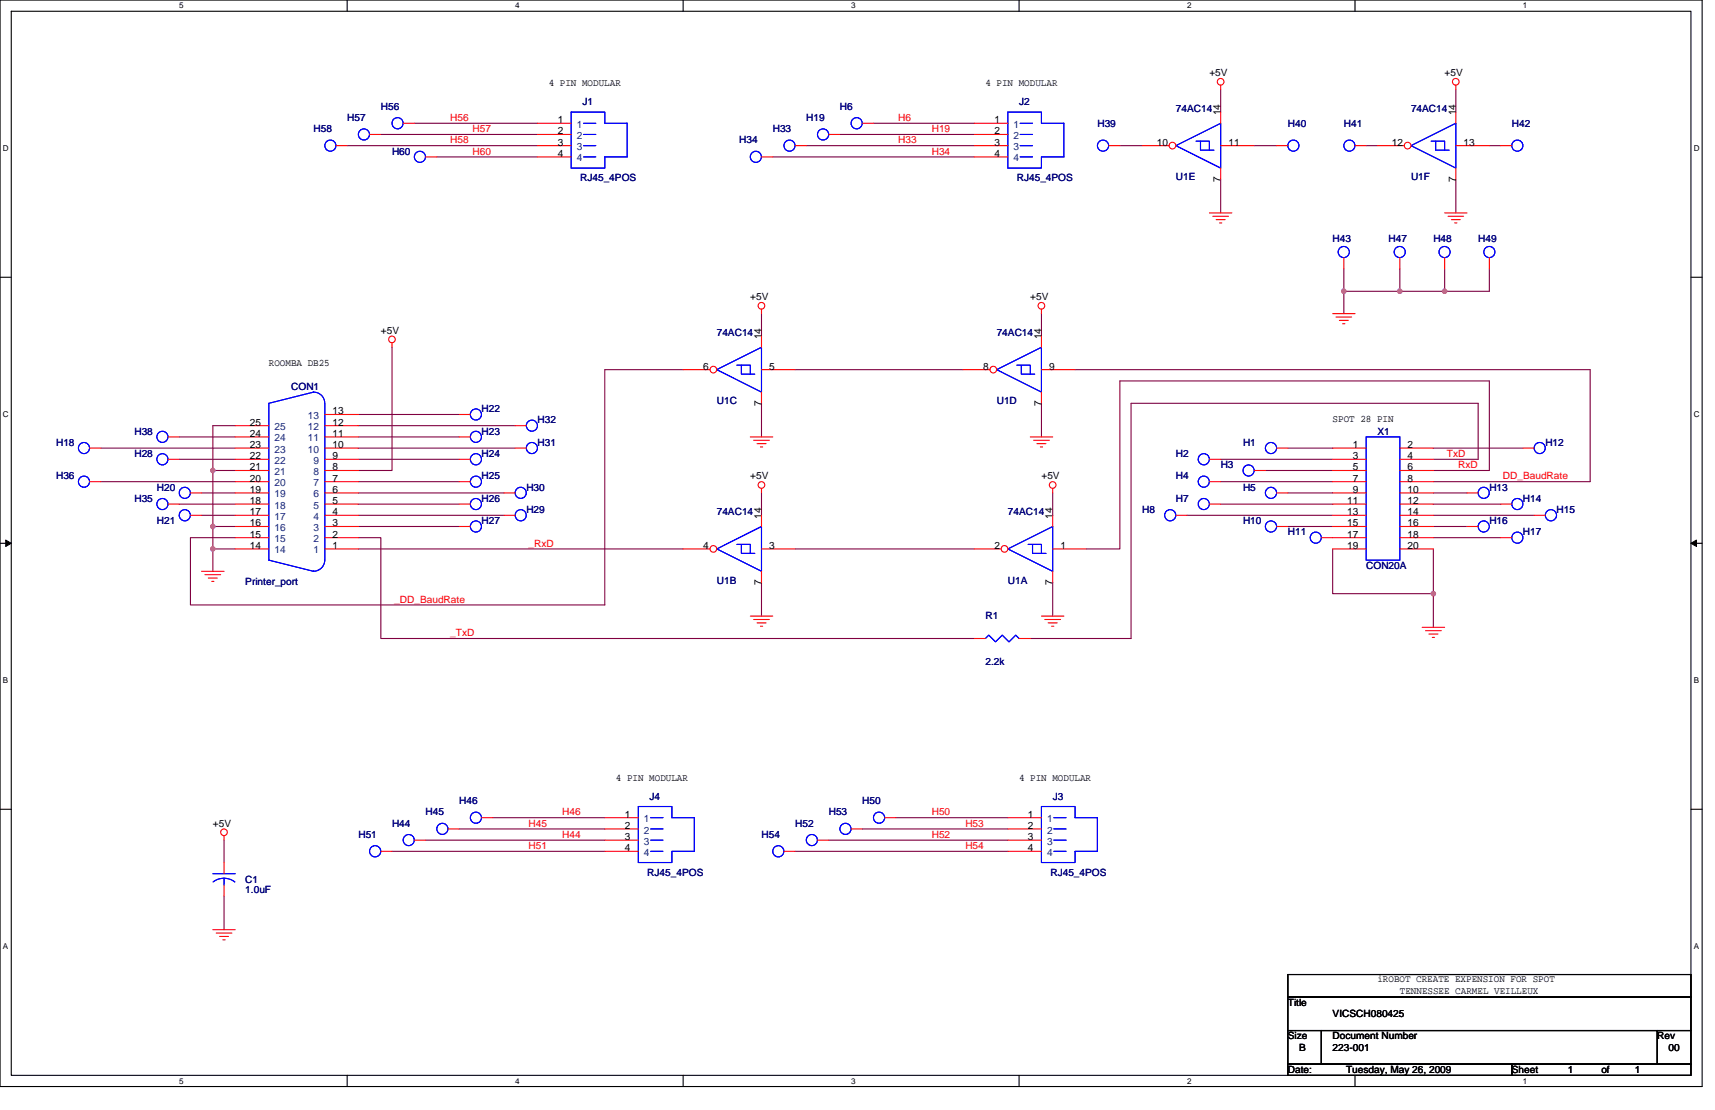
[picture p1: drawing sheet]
<svg xmlns="http://www.w3.org/2000/svg" width="432mm" height="279mm" viewBox="0 0 432 279" stroke-linecap="round" stroke-linejoin="round" font-family="sans-serif">
<path d="M0 0h428.6v273.5h-428.6zM2.8 2.8h422.9v267.9h-422.9z" fill="none" stroke="#000" stroke-width=".28"/>
<g fill="#fff">
<path d="M45.1 .3h1.1v2.3h-1.1z"/>
<path d="M45.1 271h1.1v2.2h-1.1z"/>
</g>
<path d="M87.4 0v2.8M87.4 270.7v2.8" fill="none" stroke="#000" stroke-width=".28"/>
<g fill="#fff">
<path d="M129.7 .3h1.1v2.3h-1.1z"/>
<path d="M129.7 271h1.1v2.2h-1.1z"/>
</g>
<path d="M172 0v2.8M172 270.7v2.8" fill="none" stroke="#000" stroke-width=".28"/>
<g fill="#fff">
<path d="M214.3 .3h1.1v2.3h-1.1z"/>
<path d="M214.3 271h1.1v2.2h-1.1z"/>
</g>
<path d="M256.6 0v2.8M256.6 270.7v2.8" fill="none" stroke="#000" stroke-width=".28"/>
<g fill="#fff">
<path d="M298.9 .3h1.1v2.3h-1.1z"/>
<path d="M298.9 271h1.1v2.2h-1.1z"/>
</g>
<path d="M341.2 0v2.8M341.2 270.7v2.8" fill="none" stroke="#000" stroke-width=".28"/>
<g fill="#fff">
<path d="M383.5 .3h1.1v2.3h-1.1z"/>
<path d="M383.5 271h1.1v2.2h-1.1z"/>
<path d="M.7 36.3h1.5v2.3h-1.5z"/>
<path d="M426.5 36.3h1.4v2.3h-1.4z"/>
<path d="M.7 103.3h1.5v2.2h-1.5z"/>
<path d="M426.5 103.3h1.4v2.2h-1.4z"/>
</g>
<path d="M0 69.8h2.8M425.7 69.8h2.9" fill="none" stroke="#000" stroke-width=".28"/>
<g fill="#fff">
<path d="M.7 170.2h1.4v2.3h-1.4z"/>
<path d="M426.5 170.2h1.3v2.3h-1.3z"/>
</g>
<path d="M0 136.8h2.8M425.7 136.8h2.9" fill="none" stroke="#000" stroke-width=".28"/>
<path d="M1.4 135.9l1.4 .9-1.4 .8zM425.7 136.8l1.4-.9v1.7z" fill="#000" stroke="#000" stroke-width=".25"/>
<g fill="#fff">
<path d="M.7 237.2h1.4v2.2h-1.4z"/>
<path d="M426.4 237.2h1.4v2.2h-1.4z"/>
</g>
<path d="M0 203.7h2.8M425.7 203.7h2.9M324.3 245.3h101.4v5.7h-101.4zM324.3 251h101.4v8.4h-101.4zM324.3 259.4h8.4v8.5h-8.4zM332.7 259.4h84.6v8.5h-84.6zM417.3 259.4h8.4v8.5h-8.4zM324.3 267.9h56.3v2.8h-56.3zM380.6 267.9h45.1v2.8h-45.1z" fill="none" stroke="#000" stroke-width=".28"/>
<g fill="none" stroke="#800040" stroke-width=".28">
<path d="M87.4 36.7h47.9M95.9 33.8h39.4M104.3 31h31M110 39.5h25.3M194.6 39.5h50.7M203 36.7h42.3M211.5 33.8h33.8M219.9 31h25.4M282 36.7h5.6M307.3 22.6v5.6M315.8 36.7h5.6M344 36.7h2.8"/>
<path d="M366.5 22.6v5.6M375 36.7h2.8M307.3 45.1v8.5M366.5 45.1v8.5M191.7 79v5.6M262.2 79v5.6M338.3 73.3h14.1M338.3 73.3v5.7M338.3 67.7v5.6M352.4 73.3h11.3M352.4 67.7v5.6M363.7 67.7v5.6"/>
<path d="M375 67.7v5.6h-11.3M98.7 87.4v31h-8.5M172 93h-19.7v59.3h-104.4v-17h11.3M200.2 93h42.3M270.7 93h129.7v28.2h-39.5M25.4 112.8h33.8M45.1 115.6h14.1M45.1 110h14.1M53.6 118.4v14.1M53.6 118.4h5.6M59.2 107.1h-5.6v11.3M90.2 115.6h25.4"/>
<path d="M90.2 112.8h39.5M90.2 107.1h39.5M90.2 110h25.4M90.2 104.3h25.4M191.7 101.5v8.5M262.2 101.5v8.5M307.3 115.6h28.2M318.6 118.4h16.9M324.3 112.8h11.2M360.9 118.4h14.1v-22.5h-93v42.3h-8.5M360.9 115.6h11.3v-14.1h-87.4v59.2h-25.4M360.9 112.8h22.6"/>
<path d="M25.4 121.2h33.8M45.1 126.9h14.1M50.8 129.7h8.4M50.8 124.1h8.4M53.6 138.2v5.6M53.6 132.5h5.6M53.6 132.5v5.7h5.6M90.2 138.2h81.8M90.2 132.5h25.4M90.2 129.7h36.7M90.2 126.9h25.4M90.2 124.1h36.7"/>
<path d="M90.2 121.2h25.4M90.2 135.3h5.7v25.4h149.4M191.7 124.1v5.6M200.2 138.2h45.1M265 124.1v5.6M298.9 129.7h36.6M307.3 126.9h28.2M307.3 121.2h28.2M324.3 132.5h11.2M324.3 124.1h11.2M335.5 138.2v11.2h25.4v-11.2M360.9 132.5h8.5"/>
<path d="M360.9 135.3h16.9M360.9 129.7h25.4M360.9 126.9h16.9M360.9 124.1h8.5M191.7 146.6v8.5M265 146.6v8.5M360.9 149.4v8.5M56.4 211.5v5.6M98.7 214.3h53.6M107.1 211.5h45.2M115.6 208.7h36.7M124.1 205.8h28.2"/>
<path d="M200.2 214.3h53.6M208.7 211.5h45.1M217.1 208.7h36.7M225.6 205.8h28.2M56.4 225.6v8.4"/>
</g>
<g fill="#f0f" stroke="#f0f" stroke-width=".28">
<circle cx="53.6" cy="118.4" r=".55"/>
<circle cx="53.6" cy="132.5" r=".55"/>
<circle cx="53.6" cy="138.2" r=".55"/>
<circle cx="360.9" cy="149.4" r=".55"/>
<circle cx="338.3" cy="73.3" r=".56"/>
<circle cx="363.7" cy="73.3" r=".56"/>
<circle cx="352.4" cy="73.3" r=".56"/>
</g>
<g fill="none" stroke="#f00" stroke-width=".28">
<path d="M101.5 31h2.8M307.3 21.4v1.2M321.4 36.7h2.9M366.5 21.4v1.2M366.5 36.7h8.5M304.5 53.6h5.7M305.4 54.4h3.9M306.2 55.3h2.3M307 56.1h.6M363.7 53.6h5.7M364.6 54.4h3.9M365.4 55.3h2.3"/>
<path d="M366.2 56.1h.6M191.7 77.8v1.2M262.2 77.8v1.2M335.5 79h5.7M336.4 79.8h3.9M98.7 86.3v1.1M337.2 80.6h2.3M338.1 81.5h.5M188.9 110h5.7M189.8 110.8h3.9M190.6 111.7h2.3M191.5 112.5h.5"/>
<path d="M259.4 110h5.6M260.2 110.8h4M261.1 111.7h2.3M261.9 112.5h.6M191.7 122.9v1.2M265 122.9v1.2M304.5 121.2h2.8M50.8 143.8h5.6M51.6 144.7h4M52.5 145.5h2.2M53.3 146.3h.6M188.9 155.1h5.7"/>
<path d="M189.8 155.9h3.9M190.6 156.8h2.3M191.5 157.6h.5M262.2 155.1h5.7M263.1 155.9h3.9M263.9 156.8h2.3M264.8 157.6h.5M358.1 157.9h5.6M358.9 158.7h4M359.8 159.6h2.2M360.6 160.4h.6M56.4 210.4v1.1"/>
<path d="M53.6 234h5.6M54.4 234.9h4M55.3 235.7h2.2M56.1 236.6h.6"/>
<circle cx="307.3" cy="20.6" r=".84"/>
<circle cx="366.5" cy="20.6" r=".84"/>
<circle cx="191.7" cy="77" r=".84"/>
<circle cx="262.2" cy="77" r=".84"/>
<circle cx="98.7" cy="85.4" r=".84"/>
<circle cx="191.7" cy="122.1" r=".84"/>
<circle cx="265" cy="122.1" r=".84"/>
<circle cx="56.4" cy="209.5" r=".84"/>
</g>
<g fill="none" stroke="#00f" stroke-width=".28">
<path d="M355.3 36.7l11.2-5.7v11.3zM360.3 35.5h3.4v2.3M361.5 35.5v2.3h3.3"/>
<circle cx="100.1" cy="31" r="1.4"/>
<circle cx="325.6" cy="36.7" r="1.4"/>
<circle cx="303.1" cy="121.2" r="1.4"/>
</g>
<circle cx="354.4" cy="36.6" r=".84" fill="#fff" stroke="#f00" stroke-width=".28"/>
<path d="M346.8 36.7h6.8M366.5 28.2v2.8M366.5 42.3v2.8M191.7 93h8.5" fill="none" stroke="#f00" stroke-width=".28"/>
<path d="M180.5 93l11.2-5.6v11.3zM185.5 91.9h3.4v2.3M186.7 91.9v2.3h3.3" fill="none" stroke="#00f" stroke-width=".28"/>
<circle cx="179.6" cy="93" r=".84" fill="#fff" stroke="#f00" stroke-width=".28"/>
<g fill="none" stroke="#f00" stroke-width=".28">
<path d="M135.3 31h8.5M135.3 33.8h8.5M135.3 36.7h8.5M135.3 39.5h8.5M363.7 64.9v2.8M172 93h6.8M191.7 84.6v2.8M191.7 98.7v2.8M262.2 93h8.5M42.3 110h2.8M115.6 110h2.8M335.5 112.8h8.5"/>
<path d="M335.5 115.6h8.5M335.5 118.4h8.5M352.4 112.8h8.5M352.4 115.6h8.5M352.4 118.4h8.5M47.9 129.7h2.9M115.6 126.9h2.8M296.1 129.7h2.8M304.5 126.9h2.8M335.5 129.7h8.5M335.5 135.3h8.5M335.5 121.2h8.5"/>
<path d="M335.5 124.1h8.5M335.5 126.9h8.5M335.5 132.5h8.5M335.5 138.2h8.5M352.4 129.7h8.5M352.4 135.3h8.5M352.4 121.2h8.5M352.4 124.1h8.5M352.4 126.9h8.5M352.4 132.5h8.5M352.4 138.2h8.5M377.8 135.3h2.8"/>
<path d="M56.4 217.1v2.8M56.4 222.8v2.8"/>
</g>
<g fill="none" stroke="#00f" stroke-width=".28">
<path d="M143.8 28.2h8.5v2.8h5.6v8.5h-5.6v2.8h-8.5zM146.9 31h3.1M146.9 33.8h3.1M146.9 36.7h3.1M146.9 39.5h3.1M152.3 28.2h.1M251 93l11.2-5.6v11.3zM256 91.9h3.4v2.3M257.2 91.9v2.3h3.3M344 110h8.4v31h-8.4zM53.6 219.9h5.6M53.7 222a4.5 4.5 0 0 1 5.4 0"/>
<path d="M56.4 221.1v1.7"/>
<circle cx="363.7" cy="63.4" r="1.4"/>
<circle cx="40.9" cy="110" r="1.4"/>
<circle cx="119.8" cy="110" r="1.4"/>
<circle cx="46.5" cy="129.7" r="1.4"/>
<circle cx="119.8" cy="126.9" r="1.4"/>
<circle cx="294.6" cy="129.7" r="1.4"/>
<circle cx="303.1" cy="126.9" r="1.4"/>
<circle cx="382" cy="135.3" r="1.4"/>
</g>
<circle cx="250.1" cy="93" r=".84" fill="#fff" stroke="#f00" stroke-width=".28"/>
<g fill="none" stroke="#f00" stroke-width=".28">
<path d="M93 33.8h2.9M107.1 39.5h2.9M341.2 36.7h2.8M375 64.9v2.8M242.5 93h6.8M262.2 84.6v2.8M262.2 98.7v2.8M59.2 112.8h8.5M59.2 107.1h8.5M59.2 110h8.5M59.2 115.6h8.5M59.2 118.4h8.5"/>
<path d="M81.8 112.8h8.4M81.8 104.3h8.4M81.8 107.1h8.4M81.8 110h8.4M81.8 115.6h8.4M81.8 118.4h8.4M115.6 104.3h2.8M129.7 112.8h2.8M304.5 115.6h2.8M321.4 112.8h2.9M383.5 112.8h2.8M22.6 121.2h2.8"/>
<path d="M59.2 121.2h8.5M59.2 132.5h8.5M59.2 124.1h8.5M59.2 126.9h8.5M59.2 129.7h8.5M59.2 135.3h8.5M59.2 138.2h8.5M81.8 121.2h8.4M81.8 132.5h8.4M81.8 124.1h8.4M81.8 126.9h8.4M81.8 129.7h8.4"/>
<path d="M81.8 135.3h8.4M81.8 138.2h8.4M126.9 129.7h2.8M265 138.2h8.5M321.4 124.1h2.9M369.4 132.5h2.8M369.4 124.1h2.8M386.3 129.7h2.8M112.8 208.7h2.8M121.2 205.8h2.9M222.8 205.8h2.8"/>
</g>
<g fill="none" stroke="#00f" stroke-width=".28">
<path d="M81.8 101.5a2.81 2.81 0 0 0-2.9-2.8l-11.2 2.8v39.5l11.3 2.8M81.8 101.5v39.5a2.83 2.83 0 0 1-2.9 2.8M253.8 138.2l11.2-5.7v11.3zM258.8 137h3.4v2.3M260 137v2.3h3.4"/>
<circle cx="91.6" cy="33.8" r="1.4"/>
<circle cx="105.7" cy="39.5" r="1.4"/>
<circle cx="339.7" cy="36.7" r="1.4"/>
<circle cx="375" cy="63.4" r="1.4"/>
<circle cx="119.8" cy="104.3" r="1.4"/>
<circle cx="133.9" cy="112.8" r="1.4"/>
<circle cx="303.1" cy="115.6" r="1.4"/>
<circle cx="320" cy="112.8" r="1.4"/>
<circle cx="387.7" cy="112.8" r="1.4"/>
<circle cx="21.1" cy="121.2" r="1.4"/>
<circle cx="131.1" cy="129.7" r="1.4"/>
<circle cx="320" cy="124.1" r="1.4"/>
<circle cx="373.6" cy="124.1" r="1.4"/>
<circle cx="373.6" cy="132.5" r="1.4"/>
<circle cx="390.5" cy="129.7" r="1.41"/>
<circle cx="111.4" cy="208.6" r="1.4"/>
<circle cx="119.8" cy="205.8" r="1.4"/>
<circle cx="221.3" cy="205.8" r="1.4"/>
</g>
<circle cx="252.9" cy="138.2" r=".84" fill="#fff" stroke="#f00" stroke-width=".28"/>
<path d="M307.3 36.7h8.5M377.8 36.7h2.8M22.6 112.8h2.8M245.3 138.2h6.8M265 129.7v2.8M265 143.8v2.8" fill="none" stroke="#f00" stroke-width=".28"/>
<g fill="none" stroke="#00f" stroke-width=".28">
<path d="M296.1 36.7l11.2-5.7v11.3zM301.1 35.5h3.4v2.3M302.3 35.5v2.3h3.3"/>
<circle cx="382" cy="36.7" r="1.4"/>
<circle cx="21.1" cy="112.8" r="1.4"/>
</g>
<circle cx="295.2" cy="36.6" r=".84" fill="#fff" stroke="#f00" stroke-width=".28"/>
<g fill="none" stroke="#f00" stroke-width=".28">
<path d="M208.7 33.8h2.8M217.1 31h2.8M245.3 36.7h8.5M245.3 31h8.5M245.3 33.8h8.5M245.3 39.5h8.5M279.1 36.7h2.9M287.6 36.7h6.8M307.3 28.2v2.8M307.3 42.3v2.8M42.3 115.6h2.8M315.8 118.4h2.8"/>
<path d="M42.3 126.9h2.8M47.9 124.1h2.9M115.6 121.2h2.8M126.9 124.1h2.8M191.7 138.2h8.5M332.7 135.3h2.8M245.3 160.7h2.8M256.6 160.7h2.8M95.9 214.3h2.8M104.3 211.5h2.8M152.3 208.7h8.4M152.3 205.8h8.4"/>
<path d="M152.3 211.5h8.4M152.3 214.3h8.4M197.4 214.3h2.8M214.3 208.7h2.8"/>
</g>
<g fill="none" stroke="#00f" stroke-width=".28">
<path d="M253.8 28.2h8.4v2.8h5.7v8.5h-5.7v2.8h-8.4zM256.9 31h3.1M256.9 33.8h3.1M256.9 36.7h3.1M256.9 39.5h3.1M262.2 28.2h.1M180.5 138.2l11.2-5.7v11.3zM185.5 137h3.4v2.3M186.7 137v2.3h3.3M248.1 160.7l.9-.8 1.7 1.7 1.6-1.7 1.7 1.7 1.7-1.7 .9 .8M160.7 203h8.5v2.8h5.6v8.5h-5.6v2.8h-8.5zM163.8 205.8h3.1"/>
<path d="M163.8 208.7h3.1M163.8 211.5h3.1M163.8 214.3h3.1M169.2 203h.1"/>
<circle cx="207.2" cy="33.8" r="1.4"/>
<circle cx="215.7" cy="31" r="1.4"/>
<circle cx="277.7" cy="36.7" r="1.4"/>
<circle cx="40.9" cy="115.6" r="1.4"/>
<circle cx="314.4" cy="118.4" r="1.4"/>
<circle cx="40.9" cy="126.9" r="1.4"/>
<circle cx="46.5" cy="124.1" r="1.4"/>
<circle cx="119.8" cy="121.2" r="1.4"/>
<circle cx="131.1" cy="124.1" r="1.4"/>
<circle cx="331.3" cy="135.3" r="1.4"/>
<circle cx="94.5" cy="214.3" r="1.41"/>
<circle cx="102.9" cy="211.5" r="1.4"/>
<circle cx="196" cy="214.3" r="1.4"/>
<circle cx="212.9" cy="208.6" r="1.4"/>
</g>
<circle cx="179.6" cy="138.2" r=".84" fill="#fff" stroke="#f00" stroke-width=".28"/>
<g fill="none" stroke="#f00" stroke-width=".28">
<path d="M84.6 36.7h2.8M191.7 39.5h2.9M200.2 36.7h2.8M338.3 64.9v2.8M352.4 64.9v2.8M115.6 115.6h2.8M129.7 107.1h2.8M115.6 132.5h2.8M172 138.2h6.8M191.7 129.7v2.8M321.4 132.5h2.9M377.8 126.9h2.8"/>
<path d="M191.7 143.8v2.8M205.8 211.5h2.9M253.8 205.8h8.4M253.8 208.7h8.4M253.8 211.5h8.4M253.8 214.3h8.4"/>
</g>
<g fill="none" stroke="#00f" stroke-width=".28">
<path d="M262.2 203h8.5v2.8h5.6v8.5h-5.6v2.8h-8.5zM265.3 205.8h3.1M265.3 208.7h3.1M265.3 211.5h3.1M265.3 214.3h3.1M270.7 203h.1"/>
<circle cx="83.2" cy="36.7" r="1.4"/>
<circle cx="190.3" cy="39.5" r="1.4"/>
<circle cx="198.8" cy="36.7" r="1.4"/>
<circle cx="338.3" cy="63.4" r="1.4"/>
<circle cx="352.4" cy="63.4" r="1.4"/>
<circle cx="119.8" cy="115.6" r="1.4"/>
<circle cx="133.9" cy="107.1" r="1.4"/>
<circle cx="119.8" cy="132.5" r="1.4"/>
<circle cx="320" cy="132.5" r="1.4"/>
<circle cx="382" cy="126.9" r="1.4"/>
<circle cx="204.4" cy="211.5" r="1.4"/>
</g>
<g fill="#f0f" stroke="#f0f" stroke-width=".28">
<circle cx="53.6" cy="118.4" r=".55"/>
<circle cx="53.6" cy="132.5" r=".55"/>
<circle cx="53.6" cy="138.2" r=".55"/>
<circle cx="360.9" cy="149.4" r=".55"/>
<circle cx="338.3" cy="73.3" r=".56"/>
<circle cx="363.7" cy="73.3" r=".56"/>
<circle cx="352.4" cy="73.3" r=".56"/>
</g>
<g font-size="2.5">
<text x="138.2" y="21.7">4 PIN MODULAR</text>
<text x="248.1" y="21.7">4 PIN MODULAR</text>
<text x="304.5" y="19.2">+5V</text>
<text x="363.7" y="19.2">+5V</text>
<text x="307.3" y="29.1" transform="rotate(-90 307.3 29.1)">14</text>
<text x="366.5" y="29.1" transform="rotate(-90 366.5 29.1)">14</text>
<text x="140.4" y="31">1</text>
<text x="140.4" y="33.8">2</text>
<text x="250.4" y="31">1</text>
<text x="250.4" y="33.8">2</text>
<text x="140.4" y="36.6">3</text>
<text x="140.4" y="39.5">4</text>
<text x="250.4" y="36.6">3</text>
<text x="250.4" y="39.5">4</text>
<text x="291.3" y="36.6">10</text>
<text x="309.3" y="36.6">11</text>
<text x="350.5" y="36.6">12</text>
<text x="368.5" y="36.6">13</text>
<text x="307.3" y="45.7" transform="rotate(-90 307.3 45.7)">7</text>
<text x="366.5" y="45.7" transform="rotate(-90 366.5 45.7)">7</text>
<text x="188.9" y="75.6">+5V</text>
<text x="259.4" y="75.6">+5V</text>
<text x="95.9" y="84">+5V</text>
<text x="191.7" y="85.4" transform="rotate(-90 191.7 85.4)">14</text>
<text x="262.2" y="85.4" transform="rotate(-90 262.2 85.4)">14</text>
<text x="67.7" y="92.2">ROOMBA DB25</text>
<text x="177.1" y="93">6</text>
<text x="193.7" y="93">5</text>
<text x="247.6" y="93">8</text>
<text x="264.2" y="93">9</text>
<text x="62.9" y="107.1">25</text>
<text x="83.8" y="104.3">13</text>
<text x="83.8" y="107.1">12</text>
<text x="191.7" y="102.1" transform="rotate(-90 191.7 102.1)">7</text>
<text x="262.2" y="102.1" transform="rotate(-90 262.2 102.1)">7</text>
<text x="335.5" y="106.3">SPOT 28 PIN</text>
<text x="62.9" y="110">24</text>
<text x="62.9" y="112.8">23</text>
<text x="83.8" y="110">11</text>
<text x="83.8" y="112.8">10</text>
<text x="340.6" y="112.8">1</text>
<text x="354.4" y="112.8">2</text>
<text x="62.9" y="115.6">22</text>
<text x="62.9" y="118.4">21</text>
<text x="83.8" y="115.6">9</text>
<text x="83.8" y="118.4">8</text>
<text x="340.6" y="115.6">3</text>
<text x="340.6" y="118.4">5</text>
<text x="354.4" y="115.6">4</text>
<text x="354.4" y="118.4">6</text>
<text x="62.9" y="121.2">20</text>
<text x="62.9" y="124.1">19</text>
<text x="83.8" y="121.2">7</text>
<text x="83.8" y="124.1">6</text>
<text x="188.9" y="120.7">+5V</text>
<text x="262.2" y="120.7">+5V</text>
<text x="340.6" y="121.2">7</text>
<text x="340.6" y="124.1">9</text>
<text x="354.4" y="121.2">8</text>
<text x="354.4" y="124.1">10</text>
<text x="62.9" y="126.9">18</text>
<text x="62.9" y="129.7">17</text>
<text x="83.8" y="126.9">5</text>
<text x="83.8" y="129.7">4</text>
<text x="191.7" y="130.6" transform="rotate(-90 191.7 130.6)">14</text>
<text x="265" y="130.6" transform="rotate(-90 265 130.6)">14</text>
<text x="339.2" y="126.9">11</text>
<text x="339.2" y="129.7">13</text>
<text x="354.4" y="126.9">12</text>
<text x="354.4" y="129.7">14</text>
<text x="62.9" y="132.5">16</text>
<text x="62.9" y="135.3">15</text>
<text x="83.8" y="132.5">3</text>
<text x="83.8" y="135.3">2</text>
<text x="339.2" y="132.5">15</text>
<text x="339.2" y="135.3">17</text>
<text x="354.4" y="132.5">16</text>
<text x="354.4" y="135.3">18</text>
<text x="62.9" y="138.2">14</text>
<text x="83.8" y="138.2">1</text>
<text x="177.1" y="138.2">4</text>
<text x="193.7" y="138.2">3</text>
<text x="250.4" y="138.2">2</text>
<text x="267" y="138.2">1</text>
<text x="339.2" y="138.2">19</text>
<text x="354.4" y="138.2">20</text>
<text x="191.7" y="147.2" transform="rotate(-90 191.7 147.2)">7</text>
<text x="265" y="147.2" transform="rotate(-90 265 147.2)">7</text>
<text x="155.1" y="196.6">4 PIN MODULAR</text>
<text x="256.6" y="196.6">4 PIN MODULAR</text>
<text x="53.6" y="208.1">+5V</text>
<text x="157.3" y="205.8">1</text>
<text x="157.3" y="208.6">2</text>
<text x="258.8" y="205.8">1</text>
<text x="258.8" y="208.6">2</text>
<text x="157.3" y="211.5">3</text>
<text x="157.3" y="214.3">4</text>
<text x="258.8" y="211.5">3</text>
<text x="258.8" y="214.3">4</text>
<text x="346.8" y="247.3">iROBOT CREATE EXPENSION FOR SPOT</text>
<text x="352.4" y="250.1">TENNESSEE CARMEL VEILLEUX</text>
<text x="324.3" y="253.2">Title</text>
<text x="335.5" y="256">VICSCH080425</text>
<text x="324.3" y="261.6">Size</text>
<text x="335.5" y="261.6">Document Number</text>
<text x="417.3" y="261.6">Rev</text>
<text x="327.1" y="264.5">B</text>
<text x="335.5" y="264.5">223-001</text>
<text x="420.1" y="264.5">00</text>
<text x="324.3" y="270.1">Date:</text>
<text x="338.9" y="270.1">Tuesday, May 26, 2009</text>
<text x="380.6" y="270.1">Sheet</text>
<text x="394.7" y="270.1">1</text>
<text x="403.2" y="270.1">of</text>
<text x="411.6" y="270.1">1</text>
</g>
<g font-size="2.5" fill="#000080">
<text x="95.9" y="27.6">H56</text>
<text x="146.6" y="26.5">J1</text>
<text x="211.5" y="27.6">H6</text>
<text x="256.6" y="26.5">J2</text>
<text x="296.1" y="28.2">74AC14</text>
<text x="355.3" y="28.2">74AC14</text>
<text x="79" y="33.3">H58</text>
<text x="87.4" y="30.5">H57</text>
<text x="194.6" y="33.3">H33</text>
<text x="203" y="30.5">H19</text>
<text x="276.3" y="31.9">H39</text>
<text x="324.3" y="31.9">H40</text>
<text x="338.3" y="31.9">H41</text>
<text x="380.6" y="31.9">H42</text>
<text x="98.7" y="38.9">H60</text>
<text x="186.1" y="36.1">H34</text>
<text x="146.1" y="45.7">RJ45_4POS</text>
<text x="256" y="45.7">RJ45_4POS</text>
<text x="296.1" y="45.4">U1E</text>
<text x="355.3" y="45.4">U1F</text>
<text x="335.5" y="60.9">H43</text>
<text x="349.6" y="60.9">H47</text>
<text x="360.9" y="60.9">H48</text>
<text x="372.2" y="60.9">H49</text>
<text x="180.5" y="84.6">74AC14</text>
<text x="251" y="84.6">74AC14</text>
<text x="73.3" y="98.1">CON1</text>
<text x="180.5" y="101.8">U1C</text>
<text x="251" y="101.8">U1D</text>
<text x="121.2" y="103.8">H22</text>
<text x="135.3" y="106.6">H32</text>
<text x="14.1" y="112.2">H18</text>
<text x="33.8" y="109.4">H38</text>
<text x="121.2" y="109.4">H23</text>
<text x="135.3" y="112.2">H31</text>
<text x="313" y="112.2">H1</text>
<text x="346.8" y="109.4">X1</text>
<text x="389.1" y="112.2">H12</text>
<text x="33.8" y="115">H28</text>
<text x="121.2" y="115">H24</text>
<text x="296.1" y="115">H2</text>
<text x="307.3" y="117.9">H3</text>
<text x="14.1" y="120.7">H36</text>
<text x="39.5" y="123.5">H20</text>
<text x="121.2" y="120.7">H25</text>
<text x="132.5" y="123.5">H30</text>
<text x="296.1" y="120.7">H4</text>
<text x="313" y="123.5">H5</text>
<text x="375" y="123.5">H13</text>
<text x="33.8" y="126.3">H35</text>
<text x="39.5" y="132">H21</text>
<text x="121.2" y="126.3">H26</text>
<text x="121.2" y="132">H27</text>
<text x="132.5" y="129.1">H29</text>
<text x="180.5" y="129.7">74AC14</text>
<text x="253.8" y="129.7">74AC14</text>
<text x="287.6" y="129.1">H8</text>
<text x="296.1" y="126.3">H7</text>
<text x="313" y="132">H10</text>
<text x="375" y="132">H16</text>
<text x="383.5" y="126.3">H14</text>
<text x="391.9" y="129.1">H15</text>
<text x="324.3" y="134.8">H11</text>
<text x="383.5" y="134.8">H17</text>
<text x="344" y="143.2">CON20A</text>
<text x="61.8" y="147.2">Printer_port</text>
<text x="180.5" y="146.9">U1B</text>
<text x="253.8" y="146.9">U1A</text>
<text x="248.1" y="155.9">R1</text>
<text x="248.1" y="167.5">2.2k</text>
<text x="115.6" y="202.4">H46</text>
<text x="163.5" y="201.3">J4</text>
<text x="217.1" y="202.4">H50</text>
<text x="265" y="201.3">J3</text>
<text x="98.7" y="208.1">H44</text>
<text x="107.1" y="205.3">H45</text>
<text x="200.2" y="208.1">H52</text>
<text x="208.7" y="205.3">H53</text>
<text x="90.2" y="210.9">H51</text>
<text x="191.7" y="210.9">H54</text>
<text x="163" y="220.5">RJ45_4POS</text>
<text x="264.5" y="220.5">RJ45_4POS</text>
<text x="61.8" y="222.2">C1</text>
<text x="61.8" y="224.7">1.0uF</text>
</g>
<g font-size="2.5" fill="#f00">
<text x="113.4" y="30.5">H56</text>
<text x="119" y="33.3">H57</text>
<text x="226.1" y="30.5">H6</text>
<text x="234.6" y="33.3">H19</text>
<text x="113.4" y="36.1">H58</text>
<text x="119" y="38.9">H60</text>
<text x="226.1" y="36.1">H33</text>
<text x="234.6" y="38.9">H34</text>
<text x="364.3" y="115">TxD</text>
<text x="367.1" y="117.9">RxD</text>
<text x="378.4" y="120.7">DD_BaudRate</text>
<text x="133.1" y="137.6">_RxD</text>
<text x="99.3" y="151.7">_DD_BaudRate</text>
<text x="113.4" y="160.1">_TxD</text>
<text x="133.1" y="208.1">H45</text>
<text x="141.6" y="205.3">H46</text>
<text x="234.6" y="205.3">H50</text>
<text x="243.1" y="208.1">H53</text>
<text x="133.1" y="213.7">H51</text>
<text x="141.6" y="210.9">H44</text>
<text x="234.6" y="210.9">H52</text>
<text x="243.1" y="213.7">H54</text>
</g>
<g font-size="2.5" fill="#004080">
<text x="145.2" y="32.2">1</text>
<text x="145.2" y="35">2</text>
<text x="255.2" y="32.2">1</text>
<text x="255.2" y="35">2</text>
<text x="145.2" y="37.8">3</text>
<text x="145.2" y="40.6">4</text>
<text x="255.2" y="37.8">3</text>
<text x="255.2" y="40.6">4</text>
<text x="77.5" y="105.5">13</text>
<text x="69.1" y="108.3">25</text>
<text x="69.1" y="111.1">24</text>
<text x="69.1" y="113.9">23</text>
<text x="77.5" y="108.3">12</text>
<text x="77.5" y="111.1">11</text>
<text x="77.5" y="113.9">10</text>
<text x="69.1" y="116.8">22</text>
<text x="69.1" y="119.6">21</text>
<text x="79" y="116.8">9</text>
<text x="79" y="119.6">8</text>
<text x="69.1" y="122.4">20</text>
<text x="69.1" y="125.2">19</text>
<text x="79" y="122.4">7</text>
<text x="79" y="125.2">6</text>
<text x="69.1" y="128">18</text>
<text x="69.1" y="130.9">17</text>
<text x="79" y="128">5</text>
<text x="79" y="130.9">4</text>
<text x="69.1" y="133.7">16</text>
<text x="69.1" y="136.5">15</text>
<text x="79" y="133.7">3</text>
<text x="79" y="136.5">2</text>
<text x="69.1" y="139.3">14</text>
<text x="79" y="139.3">1</text>
<text x="162.1" y="207">1</text>
<text x="162.1" y="209.8">2</text>
<text x="263.6" y="207">1</text>
<text x="263.6" y="209.8">2</text>
<text x="162.1" y="212.6">3</text>
<text x="162.1" y="215.4">4</text>
<text x="263.6" y="212.6">3</text>
<text x="263.6" y="215.4">4</text>
</g>
<g font-size="2">
<text x="45.1" y="2.1">5</text>
<text x="129.7" y="2.1">4</text>
<text x="214.3" y="2.1">3</text>
<text x="298.9" y="2.1">2</text>
<text x="383.5" y="2.1">1</text>
<text x=".7" y="38.1">D</text>
<text x="426.5" y="38.1">D</text>
<text x=".7" y="105.1">C</text>
<text x="426.5" y="105.1">C</text>
<text x=".7" y="172">B</text>
<text x="426.5" y="172">B</text>
<text x=".7" y="239">A</text>
<text x="426.5" y="239">A</text>
<text x="45.1" y="272.8">5</text>
<text x="129.7" y="272.8">4</text>
<text x="214.3" y="272.8">3</text>
<text x="298.9" y="272.8">2</text>
<text x="383.5" y="272.8">1</text>
</g>
</svg>
